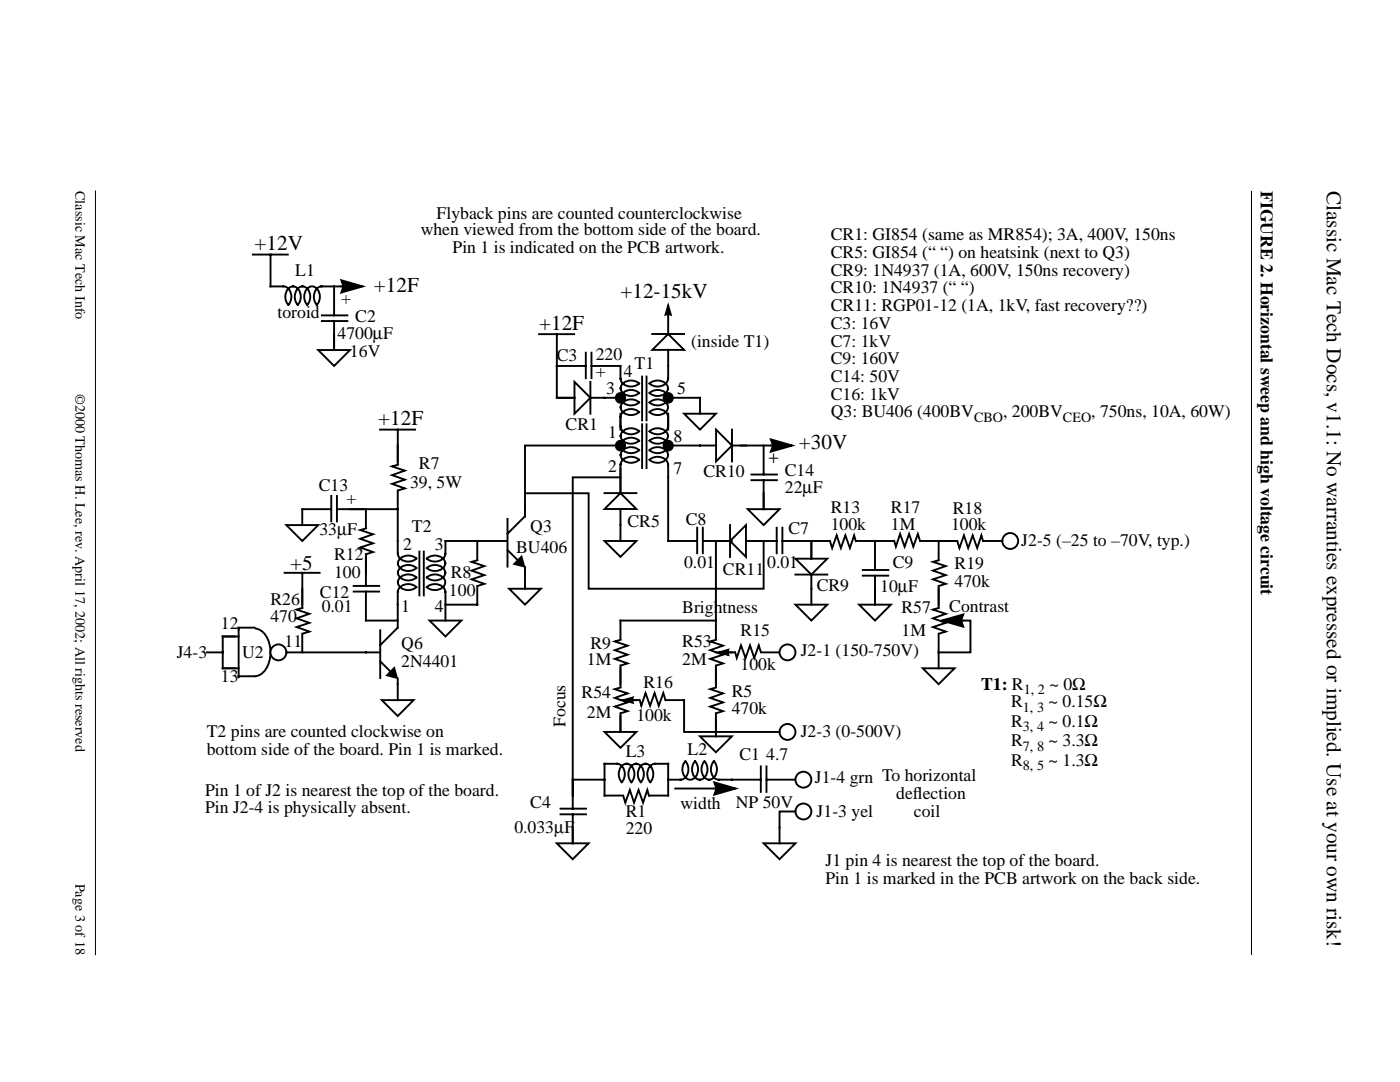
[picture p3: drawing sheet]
<svg xmlns="http://www.w3.org/2000/svg" width="279mm" height="216mm" viewBox="0 0 279 216" stroke-linecap="round" stroke-linejoin="round" font-family="sans-serif">
<path d="M19 38.1v152.4z" fill="#fff" stroke="#000" stroke-width=".2"/>
<g fill="#fff">
<path d="M12.7 38.1h4.2v152.4h-4.2z" fill-rule="evenodd"/>
<path d="M22.2 38.1h231.8v152.4h-231.8z" fill-rule="evenodd"/>
</g>
<path d="M249.8 38.1v152.4" fill="none" stroke="#000" stroke-width=".21"/>
<g fill="none" stroke="#000" stroke-width=".38">
<path d="M54 57.1h2.5M56.6 57.1a2.12 2.12 0 0 1 1.3 3.2l-.3 .5M58.5 57.1a2.12 2.12 0 0 1 1.3 3.2l-.4 .5M58.5 57.1a2.12 2.12 0 0 0-1.3 3.2l.3 .5M64.1 57.1h2.6M64.2 57.1a2.12 2.12 0 0 0-1.3 3.2l.3 .5M59.4 60.8a2.38 2.38 0 0 1 .6-3.6 1.81 1.81 0 0 1 1.9 2.4l-.2 .7-.4 .5M61.3 60.8a2.38 2.38 0 0 1 .6-3.6 1.82 1.82 0 0 1 1.9 2.4l-.2 .7-.3 .5M123.8 73v2.6M123.9 79.3a2.12 2.12 0 0 0 3.1 1.4l.5-.4M123.9 77.4a2.12 2.12 0 0 0 3.1 1.4l.5-.4M123.9 75.6a2.12 2.12 0 0 0 3.1 1.3l.5-.4"/>
<path d="M127.5 78.4a2.38 2.38 0 0 0-3.6 .6v.4M127.5 76.5a2.38 2.38 0 0 0-3.6 .6v.4M128.1 75.1v8.8M129 75.1v8.8M129.6 78.4a2.38 2.38 0 0 1 3.6 .6l.1 .4M129.6 76.5a2.38 2.38 0 0 1 3.6 .6l.1 .4M133.3 79.3a2.12 2.12 0 0 1-3.1 1.4l-.6-.4M133.3 77.4a2.12 2.12 0 0 1-3.1 1.4l-.6-.4M133.3 75.6a2.12 2.12 0 0 1-3.1 1.3l-.6-.4M133.3 73v2.6M75.8 85.7h7M79.4 85.7v6.4"/>
<path d="M123.8 83.2v2.5M127.5 80.3a2.38 2.38 0 0 0-3.6 .5 1.82 1.82 0 0 0 2.4 2l.7-.2 .5-.4a2.38 2.38 0 0 0-3.6 .6v.4M129.6 80.3a2.38 2.38 0 0 1 3.6 .5 1.82 1.82 0 0 1-2.3 2l-.7-.2-.6-.4a2.38 2.38 0 0 1 3.6 .6l.1 .4M133.3 83.2v2.5M98.4 107.9h2.8M101.3 103.5v9.6M101.3 109.8l1.9 1.9M104.1 111.1l.5 1.9-2-.5zM104.7 103.1l-3.4 3.4M104.8 101.6v1.5M104.8 113.2v1.1M85.7 123.8h6.4l-3.2 3.2z"/>
<path d="M88.9 120.6v3.2"/>
</g>
<path d="M104.1 111.1l.5 1.9-2-.5z" fill="#000"/>
<path d="M124.4 158.8h5.1l-.3-1.2-.9 2.6-.9-2.6-.9 2.6-.8-2.6-.9 2.6z" fill-rule="evenodd" fill="#fff" stroke="#000" stroke-width=".38"/>
<g fill="none" stroke="#000" stroke-width=".38">
<path d="M66.1 99v5M67.2 99v5M60.3 101.6h5.8M67.3 101.6h5.7M44.4 127h2.4M44.4 133.3l3.2 .1M44.4 127h3.2M47.6 134.9h.1M47.6 125.4h.1M47.6 125.4v9.5M47.6 125.2h3.2M50.9 125.4a3.5 3.5 0 0 1 2.8 2.9 5.8 5.8 0 0 1-1.7 6.3l-1.2 .3h-3.2"/>
<path d="M54 130.2h3.1M120.6 158.7h3.8M129.6 158.7h3.7"/>
</g>
<path d="M54.6 128.9a1.56 1.56 0 0 1 1.7-.2 1.56 1.56 0 0 1 .8 1.5h-1.5h1.5a1.59 1.59 0 0 1-2.3 1.4 1.59 1.59 0 0 1-.2-2.7z" fill="#fff"/>
<circle cx="55.6" cy="130.2" r="1.59" fill="none" stroke="#000" stroke-width=".38"/>
<path d="M59.2 121.6l2.5 .9-2.5 .9 2.5 .9-2.5 .8 2.5 .9-1.3 .4-.1-5.1z" fill-rule="evenodd" fill="#fff" stroke="#000" stroke-width=".38"/>
<g fill="none" stroke="#000" stroke-width=".38">
<path d="M56.8 114.3h7M60.3 114.3v6.9M70.6 118h5.1M70.6 116.9h5.1M73 111.1v5.8M73 118.1v5.7M79.4 107.9v2.6M79.4 118.1v2.5M79.4 114.3a2.12 2.12 0 0 0 3.1 1.3l.6-.4M79.4 112.4a2.12 2.12 0 0 0 3.1 1.3l.6-.3M79.4 110.5a2.12 2.12 0 0 0 3.1 1.3l.6-.3M83.1 115.2a2.38 2.38 0 0 0-3.6 .6 1.82 1.82 0 0 0 2.3 1.9l.7-.2 .6-.4a2.38 2.38 0 0 0-3.6 .6l-.1 .4"/>
<path d="M83.1 113.3a2.38 2.38 0 0 0-3.6 .6l-.1 .4M83.1 111.4a2.38 2.38 0 0 0-3.6 .6l-.1 .4M83.7 110.1v8.7M84.6 110.1v8.7M85.2 115.2a2.38 2.38 0 0 1 3.6 .6 1.82 1.82 0 0 1-2.4 1.9l-.6-.2-.6-.4a2.38 2.38 0 0 1 3.6 .6l.1 .4M85.2 113.3a2.38 2.38 0 0 1 3.6 .6l.1 .4M85.2 111.4a2.38 2.38 0 0 1 3.6 .6l.1 .4M88.9 114.3a2.12 2.12 0 0 1-3.1 1.3l-.6-.4M88.9 112.4a2.12 2.12 0 0 1-3.1 1.3l-.6-.3M88.9 110.5a2.12 2.12 0 0 1-3.1 1.3l-.6-.3M88.9 107.9v2.6M88.9 118.1v2.5"/>
<path d="M57.1 130.2h18.7M60.3 126.5v3.7M75.9 125.8v9.5M75.9 132l1.9 1.9M76.2 139.7h6.3l-3.1 3.2zM78.7 133.3l.5 2-2-.6zM79.3 125.3l-3.4 3.4M79.4 123.8v1.5M79.4 135.4v4.3"/>
</g>
<path d="M78.7 133.3l.5 2-2-.6z" fill="#000"/>
<path d="M71.9 105.8l2.5 .8-2.5 .9 2.5 .9-2.5 .8 2.5 1-1.3 .4-.1-5.2z" fill-rule="evenodd" fill="#fff" stroke="#000" stroke-width=".38"/>
<path d="M73 101.6v3.7M73 110.6v3.7" fill="none" stroke="#000" stroke-width=".38"/>
<path d="M78.2 93.1l2.6 .8-2.6 .9 2.6 .9-2.6 .8 2.6 1-1.3 .4-.1-5.2z" fill-rule="evenodd" fill="#fff" stroke="#000" stroke-width=".38"/>
<path d="M79.4 88.9v3.7M79.4 97.9v3.7M57.1 104.8h6.4l-3.2 3.1zM60.3 101.6v3.2M69.8 101.6h9.6v6.3M79.4 120.6v3.2h-6.4" fill="none" stroke="#000" stroke-width=".38"/>
<path d="M94.1 112.1l2.6 .9-2.6 .9 2.6 .9-2.6 .8 2.6 .9-1.4 .4v-5.1z" fill-rule="evenodd" fill="#fff" stroke="#000" stroke-width=".38"/>
<g fill="none" stroke="#000" stroke-width=".38">
<path d="M50.4 50.8h7M54 50.8v6.3M68.1 55.9l4.3 1.2-4.3 1.3 .5-1.3zM68.6 57.1h-1.9v5.8M63.5 69.8h6.3l-3.1 3.2zM64.2 64.1h5.1M64.2 62.9h5.1M66.7 64.1v5.7M107.6 66.7h7M111.1 73h5.8M111.1 66.7v12.7M111.5 79.4h3.2"/>
<path d="M114.7 76.2l3.1 3.2-3.1 3.1zM116.9 70.4v5.1M117.8 79.4h6M117.8 76.2v6.3M118 70.4v5.1M118.1 73h5.7M130.2 66.6h6.3M133.3 66.6l3.2 3.2h-6.3zM133.3 61l.6 1.8-.6-.2-.5 .2zM133.3 62.6v.9M133.3 63.8v2.8M133.3 69.8v3.2"/>
<path d="M120.6 98.4h6.4M123.8 98.4l3.2 3.2h-6.4zM123.8 88.9h-19v12.7M123.8 92.7v2.5h-9.5v63.5M123.8 82.5v2.6M123.8 95.6v2.8M123.9 88.9a2.12 2.12 0 0 0 3.1 1.3l.5-.4M123.9 87a2.12 2.12 0 0 0 3.1 1.3l.5-.3M123.9 85.1a2.12 2.12 0 0 0 3.1 1.3l.5-.3M127.5 91.7a2.38 2.38 0 0 0-3.6 .6v.4M127.5 89.8a2.38 2.38 0 0 0-3.6 .6 1.82 1.82 0 0 0 2.4 1.9l.7-.2 .5-.3M127.5 87.9a2.38 2.38 0 0 0-3.6 .6v.4"/>
<path d="M127.5 86a2.38 2.38 0 0 0-3.6 .6v.4M128.1 84.7v8.7M129 84.7v8.7M129.6 91.7a2.38 2.38 0 0 1 3.6 .6l.1 .4M129.6 89.8a2.38 2.38 0 0 1 3.6 .6 1.82 1.82 0 0 1-2.3 1.9l-.7-.2-.6-.3M129.6 87.9a2.38 2.38 0 0 1 3.6 .6l.1 .4M129.6 86a2.38 2.38 0 0 1 3.6 .6l.1 .4M133.3 88.9a2.12 2.12 0 0 1-3.1 1.3l-.6-.4M133.3 87a2.12 2.12 0 0 1-3.1 1.3l-.6-.3M133.3 85.1a2.12 2.12 0 0 1-3.1 1.3l-.6-.3M133.3 82.5v2.6M133.3 92.7v2.5"/>
<path d="M88.9 107.9h9.5M95.2 107.9v3.8M95.2 116.9v3.7h-6.3M101.6 117.5h6.3l-3.1 3.1zM104.8 114.3v3.2M120.6 107.9h6.4l-3.2 3.2zM123.8 101.6v6.3M41.3 130.2h3.1M44.4 127v6.3M120.6 155.6h-6.3v5.7M123.1 152.4a2.12 2.12 0 0 1 1.4 3.1l-.4 .6a2.33 2.33 0 0 1 .5-3.6 1.82 1.82 0 0 1 2 2.3l-.2 .7-.4 .6M123.2 152.4h-2.6v6.3"/>
<path d="M126.9 152.4a2.12 2.12 0 0 1 1.4 3.1l-.4 .6M127 152.4a2.12 2.12 0 0 0-1.4 3.1l.4 .6M128.8 152.4a2.12 2.12 0 0 1 1.4 3.1l-.4 .6M128.9 152.4a2.12 2.12 0 0 0-1.4 3.1l.4 .6M130.7 152.4a2.12 2.12 0 0 0-1.3 3.1l.4 .6M130.8 152.4h2.5v6.3M133.3 155.6h2.6M136.8 151.9a2.38 2.38 0 0 0 .5 3.6 1.82 1.82 0 0 0 2-2.3l-.2-.7-.4-.6M136.8 151.9a2.38 2.38 0 0 1-.6 3.6l-.4 .1M138.7 151.9a2.38 2.38 0 0 0 .6 3.6l.4 .1M139.6 155.6a2.12 2.12 0 0 0 1.4-3.1l-.4-.6a2.33 2.33 0 0 0 .5 3.6l.5 .1M142.5 151.9a2.38 2.38 0 0 0 .5 3.6l.4 .1"/>
<path d="M142.5 151.9a2.38 2.38 0 0 1-.6 3.6l-.4 .1M143.5 155.6h8.3M151.8 152.9v5.1M153 152.9v5.1M153 155.6h5.7M111.1 168.3h6.4l-3.2 3.1zM111.9 162.5h5M111.9 161.4h5M114.3 162.5v5.8"/>
<circle cx="123.8" cy="79.4" r=".94"/>
<circle cx="133.3" cy="79.4" r=".94"/>
<circle cx="123.8" cy="88.9" r=".94"/>
<circle cx="133.3" cy="88.9" r=".94"/>
</g>
<path d="M123.2 78.7a.93 .93 0 0 1 1-.2 .93 .93 0 0 1 .6 .9h-1h1a.95 .95 0 0 1-1.4 .9 .95 .95 0 0 1-.2-1.6zM132.7 78.7a.93 .93 0 0 1 1-.2 .93 .93 0 0 1 .6 .9h-1h1a.95 .95 0 0 1-1.3 .9 .95 .95 0 0 1-.3-1.6zM123.2 88.2a.93 .93 0 0 1 1-.2 .93 .93 0 0 1 .6 .9h-1h1a.95 .95 0 0 1-1.4 .9 .95 .95 0 0 1-.2-1.6zM132.7 88.2a.93 .93 0 0 1 1-.2 .93 .93 0 0 1 .6 .9h-1h1a.95 .95 0 0 1-1.3 .9 .95 .95 0 0 1-.3-1.6z" fill="#000"/>
<path d="M68.1 55.9l4.3 1.2-4.3 1.3 .5-1.3zM133.3 61l.6 1.8-.6-.2-.5 .2z" fill="#000"/>
<path d="M159.4 154.3a1.56 1.56 0 0 1 1.7-.2 1.56 1.56 0 0 1 .8 1.5h-1.6h1.6a1.59 1.59 0 0 1-2.3 1.4 1.59 1.59 0 0 1-.2-2.7z" fill="#fff"/>
<g fill="none" stroke="#000" stroke-width=".38">
<path d="M152.4 168.3h6.3l-3.1 3.1zM155.6 165.1v3.2"/>
<circle cx="160.3" cy="155.6" r="1.59"/>
</g>
<path d="M159.4 160.6a1.56 1.56 0 0 1 1.7-.1 1.56 1.56 0 0 1 .8 1.4h-1.6h1.6a1.59 1.59 0 0 1-2.3 1.4 1.59 1.59 0 0 1-.2-2.7z" fill="#fff"/>
<g fill="none" stroke="#000" stroke-width=".38">
<path d="M133.3 79.4h6.4v3.1M133.3 88.9h9.6M136.5 82.5h6.4l-3.2 3.2zM142.9 85.7l3.2 3.2-3.2 3.2zM146.1 88.9h8.2M146.1 85.7v6.4M150 95.8h5M150 94.7h5M152.4 88.9v5.8M152.4 95.9v5.7M153.8 87.7l4.3 1.2-4.3 1.2 .5-1.2zM133.3 107.9h5.8"/>
<path d="M139.1 105.3v5.1M140.3 105.3v5.1M140.3 107.9h5.7M145.7 104.8v6.3M148.9 104.8v6.3l-3.2-3.2zM148.9 107.9h6.1M149.2 101.6h6.4l-3.2 3.2zM155 105.3v5.1M156.1 105.3v5.1M156.2 107.9h5.7M158.7 111.5h6.4l-3.2 3.2zM158.7 114.7h6.4"/>
<path d="M161.9 108.3v3.2M161.9 114.7v2.8M134.8 157.3h8.2M142.6 156.1l4.2 1.2-4.2 1.3 .4-1.3zM158.7 161.9h-3.1v3.2"/>
<circle cx="160.3" cy="161.9" r="1.59"/>
</g>
<path d="M153.8 87.7l4.3 1.2-4.3 1.2 .5-1.2zM142.6 156.1l4.2 1.2-4.2 1.3 .4-1.3z" fill="#000"/>
<path d="M165.7 108h5.1l-.3-1.2-.9 2.6-.9-2.6-.9 2.6-.8-2.6-.9 2.6z" fill-rule="evenodd" fill="#fff" stroke="#000" stroke-width=".38"/>
<path d="M161.9 107.9h3.7M170.9 107.9h3.7" fill="none" stroke="#000" stroke-width=".38"/>
<path d="M179.6 106.5l.9 2.6 .9-2.6 .9 2.6 .9-2.6 .4 1.4h-5.1l.3 1.2z" fill-rule="evenodd" fill="#fff" stroke="#000" stroke-width=".38"/>
<path d="M174.6 107.9h3.7M183.6 107.9h3.7" fill="none" stroke="#000" stroke-width=".38"/>
<path d="M186.2 112.1l2.5 .9-2.5 .9 2.5 .9-2.5 .8 2.5 .9-1.3 .4-.1-5.1z" fill-rule="evenodd" fill="#fff" stroke="#000" stroke-width=".38"/>
<path d="M187.3 107.9v3.8M187.3 116.9v3.7" fill="none" stroke="#000" stroke-width=".38"/>
<path d="M186.2 121.6l2.5 .9-2.5 .9 2.5 .9-2.5 .8 2.5 .9-1.3 .4-.1-5.1z" fill-rule="evenodd" fill="#fff" stroke="#000" stroke-width=".38"/>
<path d="M133.3 95.2v12.7M161.9 117.5v3.1M172.2 114.9h5.1M172.2 113.7h5.1M174.6 107.9v5.8M174.6 114.9v5.7M187.3 117.5v3.7M187.3 107.9h3.2M158.7 120.6h6.4l-3.2 3.2zM171.4 120.6h6.4l-3.2 3.2zM184.1 133.3h6.4l-3.2 3.2zM187.3 126.5v6.8" fill="none" stroke="#000" stroke-width=".38"/>
<path d="M200.7 106.7a1.56 1.56 0 0 1 1.6-.2 1.56 1.56 0 0 1 .9 1.4h-1.6h1.6a1.59 1.59 0 0 1-2.3 1.5 1.59 1.59 0 0 1-.2-2.7z" fill="#fff"/>
<g fill="none" stroke="#000" stroke-width=".38">
<path d="M104.8 98.4h12.7v19.1h34.9v-9.6M142.9 107.9v15.9"/>
<circle cx="201.6" cy="107.9" r="1.59"/>
</g>
<path d="M141.7 128l2.6 .8-2.6 .9 2.6 .9-2.6 .9 2.6 .9-1.3 .4-.1-5.1z" fill-rule="evenodd" fill="#fff" stroke="#000" stroke-width=".38"/>
<path d="M142.9 123.8v3.7M142.9 132.8v3.7" fill="none" stroke="#000" stroke-width=".38"/>
<path d="M141.7 137.5l2.6 .9-2.6 .9 2.6 .9-2.6 .8 2.6 .9-1.3 .4-.1-5.1z" fill-rule="evenodd" fill="#fff" stroke="#000" stroke-width=".38"/>
<path d="M142.9 133.3v3.8M139.7 146.9h6.3l-3.1 3.2zM142.9 142.3v4.6" fill="none" stroke="#000" stroke-width=".38"/>
<path d="M147.9 128.8l.9 2.5 .9-2.5 .8 2.5 .9-2.5 .4 1.3-5.1 .1 .3 1.1z" fill-rule="evenodd" fill="#fff" stroke="#000" stroke-width=".38"/>
<path d="M142.9 130.2h3.7M151.9 130.2h3.7" fill="none" stroke="#000" stroke-width=".38"/>
<path d="M156.2 128.9a1.56 1.56 0 0 1 1.7-.2 1.56 1.56 0 0 1 .8 1.5h-1.5h1.5a1.59 1.59 0 0 1-2.3 1.4 1.59 1.59 0 0 1-.2-2.7z" fill="#fff"/>
<circle cx="157.2" cy="130.2" r="1.59" fill="none" stroke="#000" stroke-width=".38"/>
<path d="M122.7 137.5l2.5 .9-2.5 .9 2.5 .9-2.5 .8 2.5 .9-1.3 .4-.1-5.1z" fill-rule="evenodd" fill="#fff" stroke="#000" stroke-width=".38"/>
<path d="M123.8 133.3v3.8M120.6 146h6.4l-3.2 3.2zM123.8 142.3v3.7" fill="none" stroke="#000" stroke-width=".38"/>
<path d="M122.7 128l2.5 .8-2.5 .9 2.5 .9-2.5 .9 2.5 .9-1.3 .4-.1-5.1z" fill-rule="evenodd" fill="#fff" stroke="#000" stroke-width=".38"/>
<path d="M123.8 123.8v3.7M123.8 132.8v3.7" fill="none" stroke="#000" stroke-width=".38"/>
<path d="M128.8 138.3l.9 2.5 .9-2.5 .9 2.5 .9-2.5 .4 1.3-5.1 .1 .3 1.1z" fill-rule="evenodd" fill="#fff" stroke="#000" stroke-width=".38"/>
<path d="M123.8 139.7h3.7M132.8 139.7h3.7" fill="none" stroke="#000" stroke-width=".38"/>
<path d="M156.2 144.8a1.56 1.56 0 0 1 1.7-.2 1.56 1.56 0 0 1 .8 1.4h-1.5h1.5a1.59 1.59 0 0 1-2.3 1.5 1.59 1.59 0 0 1-.2-2.7z" fill="#fff"/>
<circle cx="157.2" cy="146" r="1.59" fill="none" stroke="#000" stroke-width=".38"/>
<path d="M123.8 123.8h19.1z" fill="#fff" stroke="#000" stroke-width=".38"/>
<path d="M124.5 139.7l1.8-.5-.2 .5 .2 .5zM126.1 139.7h.9M143.5 130.2l1.8-.6-.1 .6 .1 .5zM145.2 130.2h.8M188 123.8l4.2-1.2-.4 1.2 .4 1.2zM191.8 123.8h1.9v6.4h-6.4" fill="none" stroke="#000" stroke-width=".38"/>
<path d="M124.5 139.7l1.8-.5-.2 .5 .2 .5zM143.5 130.2l1.8-.6-.1 .6 .1 .5zM188 123.8l4.2-1.2-.4 1.2 .4 1.2z" fill="#000"/>
<path d="M191.1 108h5.1l-.3-1.2-.9 2.6-.9-2.6-.9 2.6-.8-2.6-.9 2.6z" fill-rule="evenodd" fill="#fff" stroke="#000" stroke-width=".38"/>
<path d="M111.1 79.4h3.6M123.8 93.5v4.9M161.9 107.9v3.6M187.3 107.9h3.7M196.3 107.9h3.7M136.5 139.7v6.3h19.1" fill="none" stroke="#000" stroke-width=".38"/>
<g font-size="4.2">
<text x="264.8" y="38.1" transform="rotate(90 264.8 38.1)">Classic Mac Tech Docs, v1.1: No warranties expressed or implied. Use at your own risk!</text>
<text x="50.8" y="49.9">+12V</text>
<text x="74.6" y="58.3">+12F</text>
<text x="123.8" y="59.4">+12-15kV</text>
<text x="107.6" y="65.8">+12F</text>
<text x="75.5" y="84.7">+12F</text>
<text x="159.5" y="89.6">+30V</text>
<text x="57.9" y="113.7">+5</text>
</g>
<g font-size="3.5">
<text x="251.6" y="38.1" transform="rotate(90 251.6 38.1)">FIGURE 2. Horizontal sweep and high voltage circuit</text>
<text x="84" y="46.9">when viewed from the bottom side of the board.</text>
<text x="87.1" y="43.7">Flyback pins are counted counterclockwise</text>
<text x="165.8" y="48">CR1: GI854 (same as MR854); 3A, 400V, 150ns</text>
<text x="90.3" y="50.4">Pin 1 is indicated on the PCB artwork.</text>
<text x="165.8" y="51.5">CR5: GI854 (“ “) on heatsink (next to Q3)</text>
<text x="58.9" y="55">L1</text>
<text x="165.8" y="55">CR9: 1N4937 (1A, 600V, 150ns recovery)</text>
<text x="165.8" y="58.6">CR10: 1N4937 (“ “)</text>
<text x="55.4" y="63.5">toroid</text>
<text x="68.1" y="60.7">+</text>
<text x="70.9" y="64.2">C2</text>
<text x="165.8" y="62.1">CR11: RGP01-12 (1A, 1kV, fast recovery??)</text>
<text x="165.8" y="65.6">C3: 16V</text>
<text x="67.4" y="67.7">4700µF</text>
<text x="69.8" y="71.3">16V</text>
<text x="111.1" y="72">C3</text>
<text x="118.9" y="71.9">220</text>
<text x="137.9" y="69.1">(inside T1)</text>
<text x="165.8" y="69.1">C7: 1kV</text>
<text x="118.9" y="75.1">+</text>
<text x="124.5" y="75.1">4</text>
<text x="126.6" y="73.7">T1</text>
<text x="165.8" y="72.7">C9: 160V</text>
<text x="165.8" y="76.2">C14: 50V</text>
<text x="121" y="78.7">3</text>
<text x="135.1" y="78.7">5</text>
<text x="165.8" y="79.7">C16: 1kV</text>
<text x="165.8" y="83.3">Q3: BU406 (400BV</text>
<text x="200.2" y="83.3">, 200BV</text>
<text x="217.8" y="83.3">, 750ns, 10A, 60W)</text>
<text x="112.9" y="85.7">CR1</text>
<text x="121.4" y="87.5">1</text>
<text x="134.4" y="88.2">8</text>
<text x="83.6" y="93.5">R7</text>
<text x="121.4" y="94.2">2</text>
<text x="134.4" y="94.5">7</text>
<text x="140.4" y="95.2">CR10</text>
<text x="153.5" y="92.4">+</text>
<text x="156.6" y="94.9">C14</text>
<text x="63.6" y="98">C13</text>
<text x="69.1" y="100.5">+</text>
<text x="81.8" y="97.4">39, 5W</text>
<text x="156.6" y="98.4">22µF</text>
<text x="63.7" y="106.8">33µF</text>
<text x="82.2" y="106.2">T2</text>
<text x="105.8" y="106.2">Q3</text>
<text x="125.2" y="105.1">CR5</text>
<text x="136.9" y="104.8">C8</text>
<text x="157.3" y="106.5">C7</text>
<text x="165.8" y="102.3">R13</text>
<text x="165.8" y="105.8">100k</text>
<text x="177.8" y="102.3">R17</text>
<text x="177.8" y="105.8">1M</text>
<text x="189.8" y="105.8">100k</text>
<text x="190.1" y="102.7">R18</text>
<text x="66.7" y="111.8">R12</text>
<text x="80.4" y="109.7">2</text>
<text x="86.8" y="109.7">3</text>
<text x="103" y="110.4">BU406</text>
<text x="136.5" y="113.2">0.01</text>
<text x="153.1" y="113.2">0.01</text>
<text x="178.2" y="113.2">C9</text>
<text x="190.5" y="113.6">R19</text>
<text x="203.8" y="108.9">J2-5 (–25 to –70V, typ.)</text>
<text x="63.9" y="119.2">C12</text>
<text x="66.7" y="115.3">100</text>
<text x="89.6" y="118.9">100</text>
<text x="90" y="115.4">R8</text>
<text x="144.3" y="114.7">CR11</text>
<text x="163" y="117.8">CR9</text>
<text x="175.7" y="118.2">10µF</text>
<text x="190.5" y="117.1">470k</text>
<text x="44.1" y="125.6">12</text>
<text x="54" y="120.6">R26</text>
<text x="54" y="124.2">470</text>
<text x="64.2" y="122.1">0.01</text>
<text x="80.1" y="122.1">1</text>
<text x="86.8" y="122.1">4</text>
<text x="136.2" y="122.4">Brightness</text>
<text x="179.9" y="122.4">R57</text>
<text x="189.4" y="122.1">Contrast</text>
<text x="35.3" y="131.2">J4-3</text>
<text x="48.3" y="131.2">U2</text>
<text x="56.8" y="129.1">11</text>
<text x="80.1" y="129.5">Q6</text>
<text x="117.8" y="129.5">R9</text>
<text x="136.2" y="129.1">R53</text>
<text x="147.8" y="127">R15</text>
<text x="159.8" y="130.9">J2-1 (150-750V)</text>
<text x="179.9" y="127">1M</text>
<text x="44.1" y="136.2">13</text>
<text x="80.1" y="133">2N4401</text>
<text x="117.1" y="132.6">1M</text>
<text x="128.4" y="137.2">R16</text>
<text x="136.2" y="132.6">2M</text>
<text x="147.8" y="133.7">100k</text>
<text x="195.8" y="137.6">T1: R</text>
<text x="209.4" y="137.6">~ 0Ω</text>
<text x="116.1" y="139.3">R54</text>
<text x="117.1" y="143.2">2M</text>
<text x="127" y="143.9">100k</text>
<text x="146" y="139">R5</text>
<text x="146" y="142.5">470k</text>
<text x="201.8" y="141.1">R</text>
<text x="209.3" y="141.1">~ 0.15Ω</text>
<text x="41.3" y="147.1">T2 pins are counted clockwise on</text>
<text x="112.9" y="145" transform="rotate(-90 112.9 145)">Focus</text>
<text x="159.8" y="147">J2-3 (0-500V)</text>
<text x="201.8" y="145">R</text>
<text x="201.8" y="148.9">R</text>
<text x="209.3" y="145">~ 0.1Ω</text>
<text x="209.3" y="148.9">~ 3.3Ω</text>
<text x="41.3" y="150.6">bottom side of the board. Pin 1 is marked.</text>
<text x="124.9" y="151">L3</text>
<text x="137.2" y="150.6">L2</text>
<text x="147.6" y="151.6">C1 4.7</text>
<text x="201.8" y="152.8">R</text>
<text x="209.3" y="152.8">~ 1.3Ω</text>
<text x="40.9" y="158.7">Pin 1 of J2 is nearest the top of the board.</text>
<text x="105.8" y="161.2">C4</text>
<text x="135.8" y="161.5">width</text>
<text x="146.8" y="161.2">NP 50V</text>
<text x="162.6" y="156.3">J1-4 grn To horizontal</text>
<text x="178.9" y="159.5">def</text>
<text x="182.2" y="159.5">lection</text>
<text x="40.9" y="162.3">Pin J2-4 is physically absent.</text>
<text x="102.7" y="166.2">0.033µF</text>
<text x="124.9" y="163">R1</text>
<text x="124.9" y="166.5">220</text>
<text x="163" y="163">J1-3 yel</text>
<text x="182.4" y="163">coil</text>
<text x="164.7" y="172.9">J1 pin 4 is nearest the top of the board.</text>
<text x="164.7" y="176.4">Pin 1 is marked in the PCB artwork on the back side.</text>
</g>
<g font-size="2.8">
<text x="15" y="38.1" transform="rotate(90 15 38.1)">Classic Mac Tech Info</text>
<text x="15" y="78.6" transform="rotate(90 15 78.6)">©2000 Thomas H. Lee, rev. April 17, 2002; All rights reserved</text>
<text x="194.4" y="84.1">CBO</text>
<text x="212.1" y="84.1">CEO</text>
<text x="204.1" y="142">1, 3</text>
<text x="204.3" y="138.5">1, 2</text>
<text x="204.1" y="145.9">3, 4</text>
<text x="204.1" y="149.8">7, 8</text>
<text x="204.1" y="153.7">8, 5</text>
<text x="15" y="176.3" transform="rotate(90 15 176.3)">Page 3 of 18</text>
</g>
</svg>
